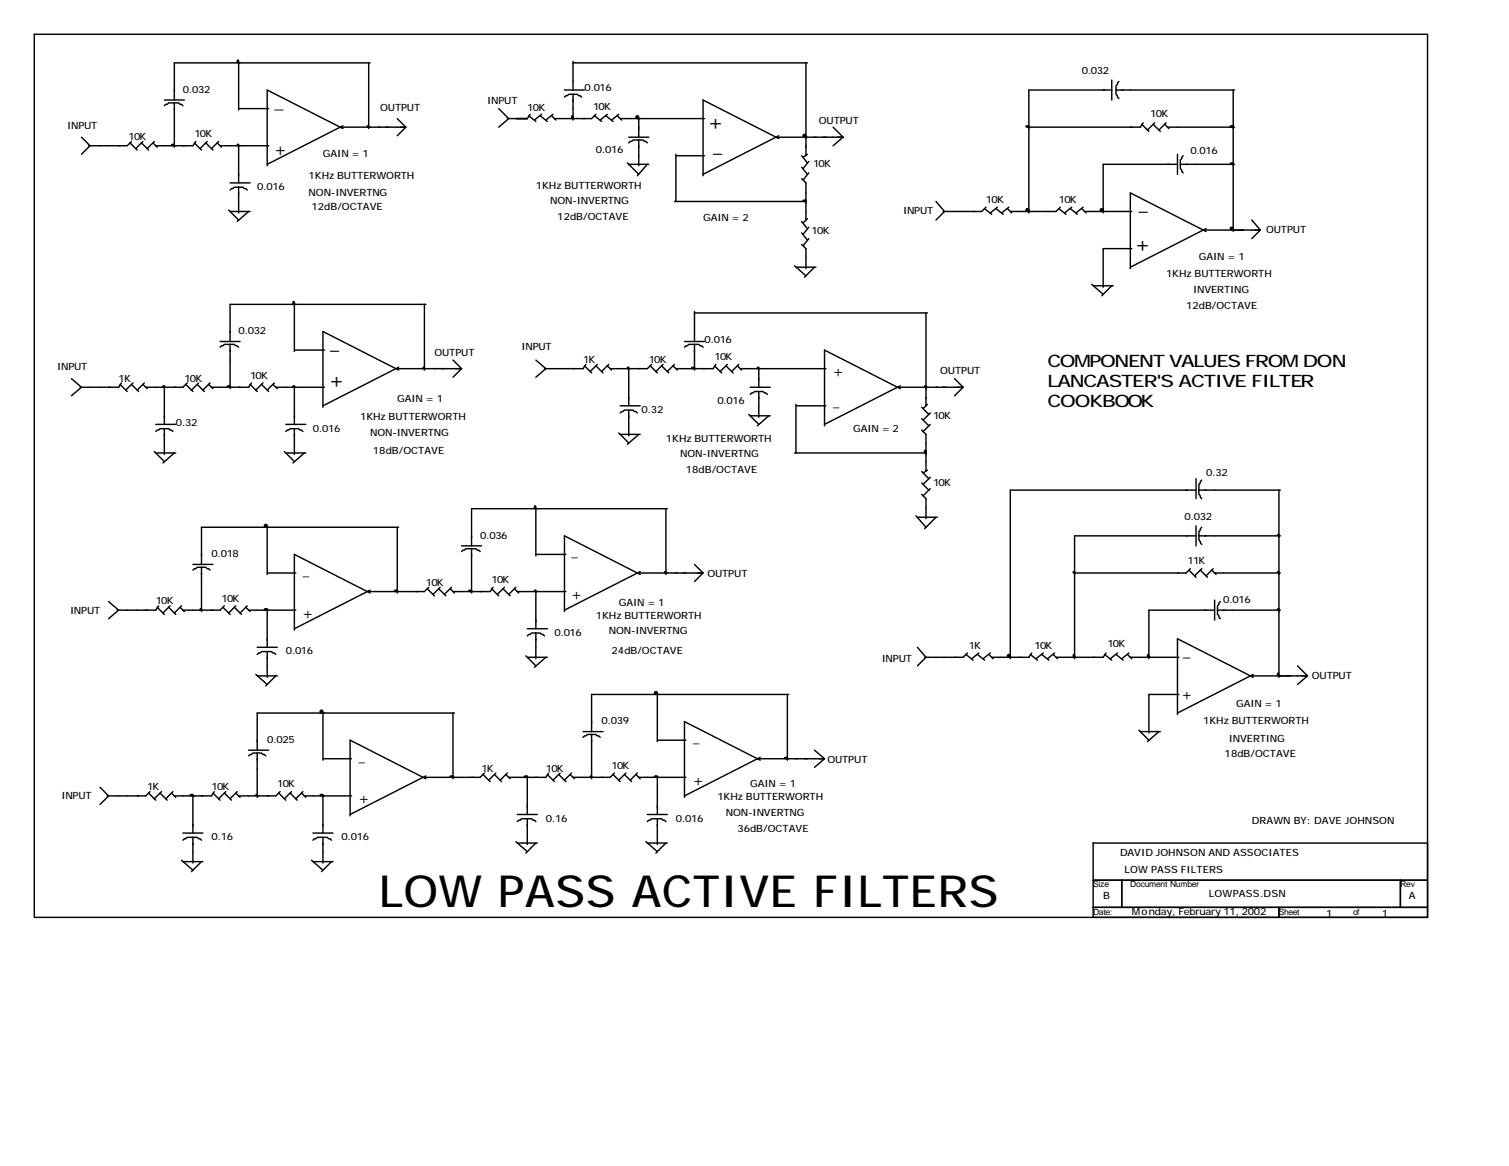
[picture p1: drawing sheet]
<svg xmlns="http://www.w3.org/2000/svg" width="279mm" height="216mm" viewBox="0 0 279 216" stroke-linecap="round" stroke-linejoin="round" font-family="sans-serif">
<g fill="none" stroke="#000" stroke-width=".26">
<path d="M6.3 6.3h258v163.6h-258zM30.4 18.5h3.7M32.3 19h.8l.8 .6M32.3 19h-1.1l-.8 .6M32.3 19v8.3M44.2 11.6v8.8M68.3 11.6v12.2M68.5 11.6h-36.2v6.9M104.5 16.7h3.7M106.1 17.5h.8l.8 .5M106.1 17.5h-.8l-.8 .5M106.1 11.4v5.3"/>
<path d="M106.1 17.5v4.7M106.1 11.6h43.4M149.2 11.6v17.2M205.8 16.7h-15.3v22.7M205.8 14.8v3.7M206.6 16.7v.8l.6 .8M206.6 16.7h22M207.2 15.1l-.6 .8v.8M228.3 16.7v26.2M15.1 25.4l1.6 1.6-1.6 1.6M24.1 26.5l1.3 1.3M24.3 26.2l-.8 .8h-7.1"/>
<path d="M26.2 26.5l1.3 1.3M26.5 26.2l-1.4 1.3M28.3 26.5l.8 .8M28.6 26.2l-1.3 1.3M36 26.5l1.3 1.3M36.2 26.2l-.5 .8h-6.9M38.1 26.5l1.3 1.3M38.4 26.2l-1.4 1.3M40.2 26.5l.8 .8M40.5 26.2l-1.3 1.3M40.7 27h9M42.3 38.9l1.9 1.8"/>
<path d="M42.6 39.2h3.7M42.6 33.9h3.7M44.2 34.7h.8l.8 .5M44.2 34.7h-.8l-.8 .5M44.2 27v6.9M44.2 34.7v4.7M44.2 20.1h5.5M46 39.2l-2.1 1.8M63.2 23.5h11.9M63.5 23.8l-14-7.1v14M63.5 23.3l-14 7.1M73.6 22l1.5 1.5"/>
<path d="M75.1 23.5l-1.5 1.6M92.3 20.1l1.9 1.9-1.9 1.5M97.9 21.4l1.3 1.1M98.2 21.2l-.6 .8h-3.7M100 21.4l1.3 1.1M100.3 21.2l-1.3 1M102.1 21.4l.8 .8M102.4 21.2l-1.3 1M110.1 21.4l1.3 1.1M110.3 21.2l-.8 .8h-6.8M112.2 21.4l1.3 1.1M112.4 21.2l-1.3 1"/>
<path d="M114.3 21.4l.8 .8M114.6 21.2l-1.4 1M114.8 22h15.6M116.2 30.2l2.1 2.1M116.4 30.4h3.7M116.4 25.4h3.7M118.3 25.9h.8l.8 .6M118.3 25.9h-1.1l-.8 .6M118.3 22v3.4M118.3 25.9v4.8M119.9 30.4l-1.9 2.1M124.9 37.3h24.3"/>
<path d="M125.1 28.8h5.3M125.1 28.6v8.7M143.9 25.4h12.2M144.2 25.7l-14-7.2v14M144.2 25.1l-14 7.2M148.4 33.1l.8 .8v6.8M148.4 31l1.1 1.3M148.4 28.8l1.1 1.4M149.5 28.6l-.8 .5M149.8 32l-1.1 1.3M149.8 29.9l-1.1 1.3M154.3 23.5l1.8 1.9"/>
<path d="M156.1 25.4l-1.8 1.6M173.3 37.3l1.6 1.9-1.6 1.5M182.3 38.6l1.3 1.1M182.6 38.4l-.8 .8h-7.2M184.4 38.6l1.3 1.1M184.7 38.4l-1.3 1M186.5 38.6l.8 .8M186.8 38.4l-1.3 1M196.1 38.6l1.3 1.1M196.3 38.4l-.8 .8h-8.4M198.2 38.6l1.3 1.1M198.4 38.4l-1.3 1"/>
<path d="M200.3 38.6l.8 .8M200.6 38.4l-1.4 1M200.8 39.2h8.7M211.4 23l1.3 1.3M211.7 22.8l-.6 .7h-20.6M213.5 23l1.3 1.3M213.8 22.8l-1.3 1.3M215.6 23l.8 .8M215.9 22.8l-1.3 1.3M216.2 23.5h12.4M218 28.6v3.7M218 30.4h-13.7v9"/>
<path d="M218.5 30.4v.8l.6 .8M218.5 30.4h10.1M219.1 28.8l-.6 .8v.8M54.5 56.4v8.7M78.6 56.4v12.1M78.8 56.4h-36.2v6.8M128.6 57.7v5.5M128.6 57.9h43.1M147.1 49.2l2.1 1.9M147.4 49.5h3.7M148.4 45.2l.8 .8v3.7M148.4 43.1l1.1 1.3"/>
<path d="M148.4 41l1.1 1.3M149.5 40.5l-.8 .8M149.8 44.2l-1.1 1.3M149.8 42.1l-1.1 1.3M150.8 49.5l-1.8 1.8M171.4 57.9v17.2M202.1 52.7l2.2 1.8M202.4 52.9h3.7M205.8 52.9l-1.8 1.9M209.5 46h-5.2v7.2M223 42.6h10.4M223.3 42.9l-14-7.2v14"/>
<path d="M223.3 42.3l-14 7.2M231.8 40.7l1.6 1.9M233.4 42.6l-1.6 1.6M13.2 70.1l1.9 1.6-1.9 1.6M22.2 71.2l1.3 1.3M22.5 70.9l-.5 .8h-7.2M24.3 71.2l1.4 1.3M24.6 70.9l-1.3 1.3M26.5 71.2l.8 .8M26.7 70.9l-1.3 1.3M28.8 78.6h3.7M30.4 79.4h.8l.8 .5"/>
<path d="M30.4 79.4h-.8l-.8 .5M30.4 71.7v6.9M30.4 79.4v4.7M34.4 71.2l1.3 1.3M34.7 70.9l-.8 .8h-6.9M36.5 71.2l1.3 1.3M36.8 70.9l-1.3 1.3M38.6 71.2l.8 .8M38.9 70.9l-1.3 1.3M40.7 63.2h3.7M42.6 63.8h.8l.8 .5M42.6 63.8h-1.1l-.8 .5"/>
<path d="M42.6 63.8v8.2M46.3 71.2l1.3 1.3M46.6 70.9l-.6 .8h-6.8M48.4 71.2l1.3 1.3M48.7 70.9l-1.3 1.3M50.5 71.2l.8 .8M50.8 70.9l-1.3 1.3M51.1 71.7h9M52.9 78.6h3.7M54.5 79.4h.8l.8 .5M54.5 79.4h-.8l-.8 .5M54.5 71.7v6.9"/>
<path d="M54.5 79.4v4.7M54.5 64.8h5.6M73.6 68.3h11.9M73.8 68.5l-14-7.1v14M73.8 68l-14 7.1M83.9 66.7l1.6 1.6M85.5 68.3l-1.6 1.5M99.2 66.7l1.9 1.6-1.9 1.5M108.2 67.7l1.3 1.4M108.5 67.5l-.6 .8h-7.1M110.3 67.7l1.4 1.4M110.6 67.5l-1.3 1.3"/>
<path d="M112.4 67.7l.8 .8M112.7 67.5l-1.3 1.3M114.8 75.1h3.7M116.4 75.9h.8l.8 .6M116.4 75.9h-.8l-.8 .6M116.4 68.3v6.8M116.4 75.9v4.8M120.4 67.7l1.3 1.4M120.6 67.5l-.7 .8h-6.9M122.5 67.7l1.3 1.4M122.8 67.5l-1.4 1.3M124.6 67.7l.8 .8"/>
<path d="M124.9 67.5l-1.3 1.3M126.7 63.2h3.7M128.6 63.8h.8l.8 .5M128.6 63.8h-1.1l-.8 .5M128.6 63.8v4.7M132.3 67.7l1.3 1.4M132.6 67.5l-.6 .8h-6.9M134.4 67.7l1.3 1.4M134.7 67.5l-1.4 1.3M136.5 67.7l.8 .8M136.8 67.5l-1.3 1.3M137.1 68.3h15.8"/>
<path d="M138.6 76.7l1.9 1.9M138.9 77h3.7M138.9 71.7h3.7M140.5 72.5h.8l.8 .5M140.5 72.5h-.8l-.8 .5M140.5 68.3v3.4M140.5 72.5v4.8M142.3 77l-2.1 1.8M147.4 75.1h5.5M147.4 74.9v9M166.4 71.7h11.9M166.7 71.4l-14 7.2"/>
<path d="M166.7 72l-14-7.2v14M170.7 79.6l.7 .8v6.9M170.7 77.5l1.3 1.3M170.7 75.4l1.3 1.3M171.7 74.9l-.8 .8M172.2 78.6l-1.3 1.3M172.2 76.5l-1.3 1.3M176.7 70.1l1.6 1.6M178.3 71.7l-1.6 1.6M28.6 83.6l1.8 1.9M28.8 83.9h3.7M32.3 83.9l-2.1 1.8"/>
<path d="M49.5 97.6v8.8M52.7 83.6l1.8 1.9M52.9 83.9h3.7M56.4 83.9l-2.2 1.8M73.6 97.6v12.2M73.8 97.6h-36.5v6.9M99.2 94.2v8.7M114.6 80.2l1.8 1.8M114.8 80.4h3.7M118.3 80.4l-2.1 1.9M123.3 94.2v12.2M123.6 94.2h-36.3v6.9"/>
<path d="M147.1 83.9h24.3M169.6 95.5l1.8 2.1M169.9 95.8h3.7M170.7 91.5l.7 .8v3.7M170.7 89.4l1.3 1.4M170.7 87.3l1.3 1.3M171.7 87l-.8 .6M172.2 90.5l-1.3 1.3M172.2 88.4l-1.3 1.3M173.3 95.8l-2.1 2.1M221.5 88.6v3.7M221.5 97.4v3.7"/>
<path d="M221.5 99.2h-22.5v22.8M221.5 90.8h-34.4v31.2M222 99.2v.8l.5 .8M222 90.8v.7l.5 .8M222 99.2h15.1M222 90.8h15.1M222.5 97.6l-.5 .8v.8M222.5 88.9l-.5 .8v1.1M236.8 90.8v34.6M20.1 111.4l1.9 1.6-1.9 1.6M29.1 112.4l1.3 1.4M29.4 112.2l-.6 .8h-7.1"/>
<path d="M31.2 112.4l1.3 1.4M31.5 112.2l-1.3 1.3M33.3 112.4l.8 .8M33.6 112.2l-1.3 1.3M35.7 104.5h3.7M37.3 105h.8l.8 .6M37.3 105h-.8l-.8 .6M37.3 105v8.2M41.3 112.4l1.3 1.4M41.5 112.2l-.8 .8h-6.8M43.4 112.4l1.3 1.4M43.7 112.2l-1.4 1.3"/>
<path d="M45.5 112.4l.8 .8M45.8 112.2l-1.4 1.3M46 113h8.8M47.6 119.9h3.7M49.5 113v6.9M49.5 106.1h5.3M68.5 109.8l-14-7.1v14M68.5 109.3l-14 7.1M79.1 109l1.3 1.3M79.4 108.7l-.8 .8h-10.3M81.2 109l1.3 1.3M81.5 108.7l-1.3 1.4"/>
<path d="M83.3 109l.8 .8M83.6 108.7l-1.3 1.4M85.5 101.1h3.7M87.3 101.6h.8l.8 .5M87.3 101.6h-1l-.8 .5M87.3 101.6v8.2M91 109l1.3 1.3M91.3 108.7l-.5 .8h-6.9M93.1 109l1.4 1.3M93.4 108.7l-1.3 1.4M95.2 109l.8 .8M95.5 108.7l-1.3 1.4"/>
<path d="M95.8 109.5h9M97.6 116.4h3.7M99.2 117.2h.8l.8 .5M99.2 117.2h-.8l-.8 .5M99.2 109.5v6.9M99.2 117.2v4.8M99.2 102.7h5.6M118.3 106.1h11.9M118.5 106.4l-14-7.2v14M118.5 105.8l-14 7.2M128.6 104.5l1.6 1.6M130.2 106.1l-1.6 1.6"/>
<path d="M169.9 119.9l1.5 1.8-1.5 1.6M220.1 105.6l1.4 1.3M220.4 105.3l-.8 .8h-20.6M222.2 105.6l1.4 1.3M222.5 105.3l-1.3 1.3M224.4 105.6l.8 .8M224.6 105.3l-1.3 1.3M224.9 106.1h12.2M224.9 113h-12.2v9M224.9 111.1v3.7M225.4 113v.8l.6 .8M225.4 113h11.7"/>
<path d="M226 111.4l-.6 .8v.8M46 138.9h3.7M47.4 124.9l2.1 1.8M47.6 139.4h.8l.8 .6M47.6 139.4h-.8l-.8 .6M47.6 125.1h3.7M47.6 139.4v8.2M49.5 120.6h.8l.8 .6M49.5 120.6h-1.1l-.8 .6M49.5 120.6v4.8M51.1 125.1l-1.9 1.9M59.8 132v8.8"/>
<path d="M83.9 132v12.2M84.1 132h-36.5v6.9M97.4 121.4l1.8 1.9M97.6 121.7h3.7M101.1 121.7l-2.1 1.9M107.9 135.5h3.8M109.5 136h.8l.8 .5M109.5 136h-.8l-.8 .5M109.5 136v8.2M121.7 128.6v8.7M121.7 137.1h5.3M145.8 128.6v12.2"/>
<path d="M146 128.6h-36.5v6.9M150.8 138.9l1.9 1.6M178.9 121.2l1.3 1M179.1 120.9l-.8 .8h-7.1M181 121.2l1.3 1M181.2 120.9l-1.3 1.1M183.1 121.2l.8 .8M183.4 120.9l-1.4 1.1M190.8 121.2l1.3 1M191 120.9l-.5 .8h-6.9M192.9 121.2l1.3 1M193.1 120.9l-1.3 1.1"/>
<path d="M195 121.2l.8 .8M195.3 120.9l-1.4 1.1M204.5 121.2l1.3 1M204.8 120.9l-.5 .8h-8.8M206.6 121.2l1.4 1M206.9 120.9l-1.3 1.1M208.8 121.2l.7 .8M209 120.9l-1.3 1.1M209.3 121.7h9M210.9 135.2l1.8 1.9M211.1 135.5h3.7M214.6 135.5l-2.1 1.8"/>
<path d="M218.3 128.6h-5.6v7.1M231.8 125.1h10.3M232 125.4l-14-7.1v14M232 124.9l-14 7.1M240.2 123.3l1.9 1.8M242.1 125.1l-1.9 1.6M18.5 145.8l1.6 1.6-1.6 1.6M27.5 146.8l1.3 1.4M27.8 146.6l-.8 .8h-7.2M29.6 146.8l1.4 1.4M29.9 146.6l-1.3 1.3M31.7 146.8l.8 .8"/>
<path d="M32 146.6l-1.3 1.3M33.6 159.3l2.1 1.8M33.9 159.5h3.7M33.9 154.3h3.7M35.7 155h.8l.8 .6M35.7 155h-1l-.8 .6M35.7 147.4v6.9M35.7 155v4.8M37.3 159.5l-1.8 1.9M39.4 146.8l1.3 1.4M39.7 146.6l-.5 .8h-6.9M41.5 146.8l1.4 1.4"/>
<path d="M41.8 146.6l-1.3 1.3M43.7 146.8l.7 .8M43.9 146.6l-1.3 1.3M51.6 146.8l1.3 1.4M51.9 146.6l-.8 .8h-6.9M53.7 146.8l1.3 1.4M54 146.6l-1.3 1.3M55.8 146.8l.8 .8M56.1 146.6l-1.3 1.3M56.4 147.4h8.7M57.7 159.3l2.1 1.8M57.9 159.5h3.7"/>
<path d="M57.9 154.3h3.7M59.8 155h.8l.8 .6M59.8 155h-1.1l-.8 .6M59.8 147.4v6.9M59.8 155v4.8M59.8 140.5h5.3M61.4 159.5l-1.9 1.9M78.8 143.7l-14 7.1M78.8 144.2l-14-7.1v14M89.4 143.4l1.4 1.3M89.7 143.1l-.8 .8h-10.3M91.5 143.4l1.4 1.3"/>
<path d="M91.8 143.1l-1.3 1.4M93.7 143.4l.8 .8M93.9 143.1l-1.3 1.4M95.5 155.8l2.1 1.9M95.8 156.1h3.7M95.8 150.8h3.7M97.6 151.6h.8l.8 .5M97.6 151.6h-1l-.8 .5M97.6 143.9v6.9M97.6 151.6v4.8M99.2 156.1l-1.8 1.9M101.3 143.4l1.4 1.3"/>
<path d="M101.6 143.1l-.5 .8h-6.9M103.5 143.4l1.3 1.3M103.7 143.1l-1.3 1.4M105.6 143.4l.8 .8M105.8 143.1l-1.3 1.4M113.5 143.4l1.3 1.3M113.8 143.1l-.8 .8h-6.9M115.6 143.4l1.3 1.3M115.9 143.1l-1.3 1.4M117.7 143.4l.8 .8M118 143.1l-1.3 1.4M118.3 143.9h8.7"/>
<path d="M119.6 155.8l2.1 1.9M119.9 156.1h3.7M119.9 150.8h3.7M121.7 151.6h.8l.8 .5M121.7 151.6h-1.1l-.7 .5M121.7 143.9v6.9M121.7 151.6v4.8M123.3 156.1l-1.9 1.9M140.5 140.5h12.2M140.8 140.2l-14.1 7.2M140.8 140.8l-14.1-7.2v14M152.7 140.5l-1.9 1.6"/>
<path d="M202.4 156.1h61.9v6.9h-61.9zM202.4 163h5.3v5h-5.3zM202.4 168h34.4v1.9h-34.4zM207.7 163h51.6v5h-51.6zM236.8 168h27.5v1.9h-27.5zM259.3 163h5v5h-5z"/>
</g>
<g fill="#000" stroke="#000" stroke-width=".26">
<path d="M44 11.2l.1-.1 .1 .3-.1 .2zM31.8 26.8l.5-.1v.2l-.3 .1-.3-.1zM44 26.8l.2-.1-.1 .2h-.1zM68 23.3h.3l-.1 .2h-.2zM105.9 21.5l.1-.1 .1 .3-.1 .3zM148.8 37.1l.4-.1v.2l-.2 .1-.3-.1zM190 23.3h.5v.1l-.3 .1-.2-.1zM227.9 23.3h.4v.1l-.2 .1-.3-.1zM227.9 30.2h.4v.1l-.2 .1-.3-.1zM54.3 55.9l.1-.1 .1 .3-.1 .3zM30.2 71.5l.2-.1v.3h-.2zM42.1 71.5l.5-.1v.2l-.3 .1-.2-.1z"/>
<path d="M54.3 71.5l.2-.1v.3h-.2zM78.4 68h.2l-.1 .2h-.1zM116.2 68h.2v.2h-.2zM128.1 68h.5v.1l-.3 .2-.2-.2zM140.3 68h.2v.2h-.2zM171.2 71.5l.2-.1v.3h-.2zM99 93.7h.1l.1 .2-.1 .3zM171.2 83.4l.1-.1 .1 .3-.1 .3zM236.6 99h.2v.2h-.2zM37.1 112.8l.2-.1v.2h-.2zM49 112.8l.5-.1v.1l-.3 .2-.3-.2zM73.1 109.3h.5v.1l-.3 .1-.3-.1z"/>
<path d="M86.9 109.3h.4v.1l-.3 .1-.2-.1zM99 109.3h.2v.2h-.2zM123.1 105.9l.2-.1v.3h-.2zM198.7 105.9l.3-.1-.1 .3h-.2zM236.6 105.9l.2-.1v.3h-.2zM236.6 112.8l.2-.1v.2h-.2zM198.7 121.3l.1-.1 .2 .2-.2 .3zM212.5 121.3l.1-.1 .1 .2-.1 .3zM236.6 124.7l.1-.1 .1 .3-.1 .2zM35.3 147.1h.4v.1l-.2 .2-.3-.2zM47.4 147.1h.2v.2h-.2zM59.3 147.1h.5v.1l-.3 .2-.2-.2z"/>
<path d="M83.4 143.7h.5v.1l-.3 .1-.3-.1zM97.2 143.7h.4v.1l-.2 .1-.3-.1zM109.3 143.7h.2v.2h-.2zM121.3 143.7h.4v.1l-.3 .1-.2-.1zM145.3 140.3l.5-.1v.2l-.3 .1-.2-.1z"/>
<circle cx="118" cy="21.7" r=".26"/>
<circle cx="149" cy="25.1" r=".26"/>
<circle cx="190.2" cy="38.9" r=".26"/>
<circle cx="204" cy="38.9" r=".26"/>
<circle cx="228.1" cy="42.3" r=".26"/>
<circle cx="49.2" cy="97.4" r=".26"/>
<circle cx="59.5" cy="131.8" r=".26"/>
<circle cx="121.4" cy="128.3" r=".26"/>
<circle cx="186.8" cy="121.4" r=".26"/>
</g>
<text font-size="8.2" x="70.1" y="168">LOW PASS ACTIVE FILTERS</text>
<g font-size="3.7">
<text x="131" y="23.8">+</text>
<text x="50.8" y="28.8">+</text>
<text x="210.1" y="46.6">+</text>
<text x="60.9" y="71.7">+</text>
</g>
<g font-size="3.2">
<text x="154.3" y="69.8">+</text>
<text x="193.9" y="68">COMPONENT VALUES FROM DON</text>
<text x="193.9" y="71.7">LANCASTER'S ACTIVE FILTER</text>
<text x="193.9" y="75.4">COOKBOOK</text>
<text x="105.8" y="111.1">+</text>
<text x="56.1" y="114.6">+</text>
<text x="218.8" y="129.6">+</text>
<text x="66.4" y="149">+</text>
<text x="128.3" y="145.5">+</text>
</g>
<g font-size="2.6">
<text x="132" y="28.3">_</text>
<text x="210.9" y="39.2">_</text>
<text x="61.1" y="64.8">_</text>
</g>
<g font-size="2.1">
<text x="50.8" y="20.1">_</text>
<text x="219.1" y="121.7">_</text>
</g>
<g font-size="1.9">
<text x="33.9" y="17.2">0.032</text>
<text x="108.2" y="16.9">0.016</text>
<text x="200.3" y="13.8">0.032</text>
<text x="12.4" y="23.8">INPUT</text>
<text x="70.4" y="20.6">OUTPUT</text>
<text x="90.2" y="19.3">INPUT</text>
<text x="97.6" y="20.6">10K</text>
<text x="109.8" y="20.4">10K</text>
<text x="151.6" y="23">OUTPUT</text>
<text x="213" y="21.7">10K</text>
<text x="23.8" y="25.9">10K</text>
<text x="36" y="25.4">10K</text>
<text x="59.8" y="29.1">GAIN = 1</text>
<text x="110.3" y="28.3">0.016</text>
<text x="220.4" y="28.6">0.016</text>
<text x="47.6" y="35.2">0.016</text>
<text x="57.1" y="33.1">1KHz BUTTERWORTH</text>
<text x="99.2" y="34.9">1KHz BUTTERWORTH</text>
<text x="150.5" y="31">10K</text>
<text x="57.1" y="36.2">NON-INVERTNG</text>
<text x="57.7" y="38.9">12dB/OCTAVE</text>
<text x="101.9" y="37.8">NON-INVERTNG</text>
<text x="103.2" y="40.7">12dB/OCTAVE</text>
<text x="130.2" y="41">GAIN = 2</text>
<text x="167.2" y="39.7">INPUT</text>
<text x="182.6" y="37.6">10K</text>
<text x="196.1" y="37.6">10K</text>
<text x="150.3" y="43.4">10K</text>
<text x="234.4" y="43.1">OUTPUT</text>
<text x="215.9" y="51.3">1KHz BUTTERWORTH</text>
<text x="222" y="48.2">GAIN = 1</text>
<text x="219.6" y="57.2">12dB/OCTAVE</text>
<text x="220.9" y="54.2">INVERTING</text>
<text x="44.2" y="61.9">0.032</text>
<text x="80.4" y="65.9">OUTPUT</text>
<text x="96.6" y="64.8">INPUT</text>
<text x="130.4" y="63.5">0.016</text>
<text x="10.6" y="68.5">INPUT</text>
<text x="22" y="70.6">1K</text>
<text x="34.1" y="70.6">10K</text>
<text x="46.3" y="70.1">10K</text>
<text x="107.9" y="67.2">1K</text>
<text x="120.1" y="67.2">10K</text>
<text x="132.3" y="66.7">10K</text>
<text x="174.1" y="69.3">OUTPUT</text>
<text x="66.7" y="77.8">1KHz BUTTERWORTH</text>
<text x="73.6" y="74.3">GAIN = 1</text>
<text x="118.8" y="76.5">0.32</text>
<text x="132.8" y="74.9">0.016</text>
<text x="154.3" y="75.4">_</text>
<text x="172.8" y="77.5">10K</text>
<text x="32.5" y="78.8">0.32</text>
<text x="57.9" y="79.9">0.016</text>
<text x="68.5" y="80.7">NON-INVERTNG</text>
<text x="123.3" y="81.8">1KHz BUTTERWORTH</text>
<text x="158" y="79.9">GAIN = 2</text>
<text x="69.1" y="84.1">18dB/OCTAVE</text>
<text x="125.9" y="84.7">NON-INVERTNG</text>
<text x="127" y="87.6">18dB/OCTAVE</text>
<text x="172.8" y="90">10K</text>
<text x="223.3" y="88.1">0.32</text>
<text x="88.9" y="99.7">0.036</text>
<text x="219.3" y="96.3">0.032</text>
<text x="39.2" y="103.2">0.018</text>
<text x="56.1" y="106.6">_</text>
<text x="91" y="107.9">10K</text>
<text x="105.8" y="103.2">_</text>
<text x="131" y="106.9">OUTPUT</text>
<text x="219.9" y="104.5">11K</text>
<text x="13" y="113.8">INPUT</text>
<text x="28.8" y="111.9">10K</text>
<text x="41" y="111.4">10K</text>
<text x="78.8" y="108.5">10K</text>
<text x="114.6" y="112.2">GAIN = 1</text>
<text x="226.5" y="111.7">0.016</text>
<text x="102.7" y="117.7">0.016</text>
<text x="110.3" y="114.6">1KHz BUTTERWORTH</text>
<text x="112.7" y="117.5">NON-INVERTNG</text>
<text x="205.1" y="119.9">10K</text>
<text x="52.9" y="121.2">0.016</text>
<text x="113.2" y="121.2">24dB/OCTAVE</text>
<text x="163.2" y="122.5">INPUT</text>
<text x="179.4" y="120.1">1K</text>
<text x="191.6" y="120.1">10K</text>
<text x="242.9" y="125.7">OUTPUT</text>
<text x="228.9" y="131">GAIN = 1</text>
<text x="49.5" y="137.6">0.025</text>
<text x="111.4" y="134.1">0.039</text>
<text x="128.3" y="137.6">_</text>
<text x="222.8" y="134.1">1KHz BUTTERWORTH</text>
<text x="227.5" y="137.3">INVERTING</text>
<text x="66.4" y="141">_</text>
<text x="89.2" y="142.9">1K</text>
<text x="101.1" y="142.9">10K</text>
<text x="113.2" y="142.3">10K</text>
<text x="153.2" y="141.3">OUTPUT</text>
<text x="226.7" y="140.2">18dB/OCTAVE</text>
<text x="11.4" y="147.9">INPUT</text>
<text x="27.3" y="146.3">1K</text>
<text x="39.2" y="146.3">10K</text>
<text x="51.3" y="145.8">10K</text>
<text x="132.8" y="148.2">1KHz BUTTERWORTH</text>
<text x="138.9" y="145.8">GAIN = 1</text>
<text x="39.2" y="155.6">0.16</text>
<text x="63.2" y="155.6">0.016</text>
<text x="101.1" y="152.1">0.16</text>
<text x="125.1" y="152.1">0.016</text>
<text x="134.4" y="151.1">NON-INVERTNG</text>
<text x="136.5" y="154">36dB/OCTAVE</text>
<text x="231.8" y="152.7">DRAWN BY: DAVE JOHNSON</text>
<text x="207.4" y="158.5">DAVID JOHNSON AND ASSOCIATES</text>
<text x="208.2" y="161.7">LOW PASS FILTERS</text>
<text x="204.3" y="166.4">B</text>
<text x="223.8" y="166.2">LOWPASS.DSN</text>
<text x="260.9" y="166.4">A</text>
<text x="209.5" y="169.3">Monday, February 11, 2002</text>
<text x="245.5" y="169.9">1</text>
<text x="255.9" y="169.9">1</text>
</g>
<g font-size="1.6">
<text x="202.4" y="164.3">Size</text>
<text x="209.3" y="164.3">Document Number</text>
<text x="259.3" y="164.3">Rev</text>
<text x="202.4" y="169.3">Date:</text>
<text x="236.8" y="169.3">Sheet</text>
<text x="250.6" y="169.3">of</text>
</g>
</svg>
